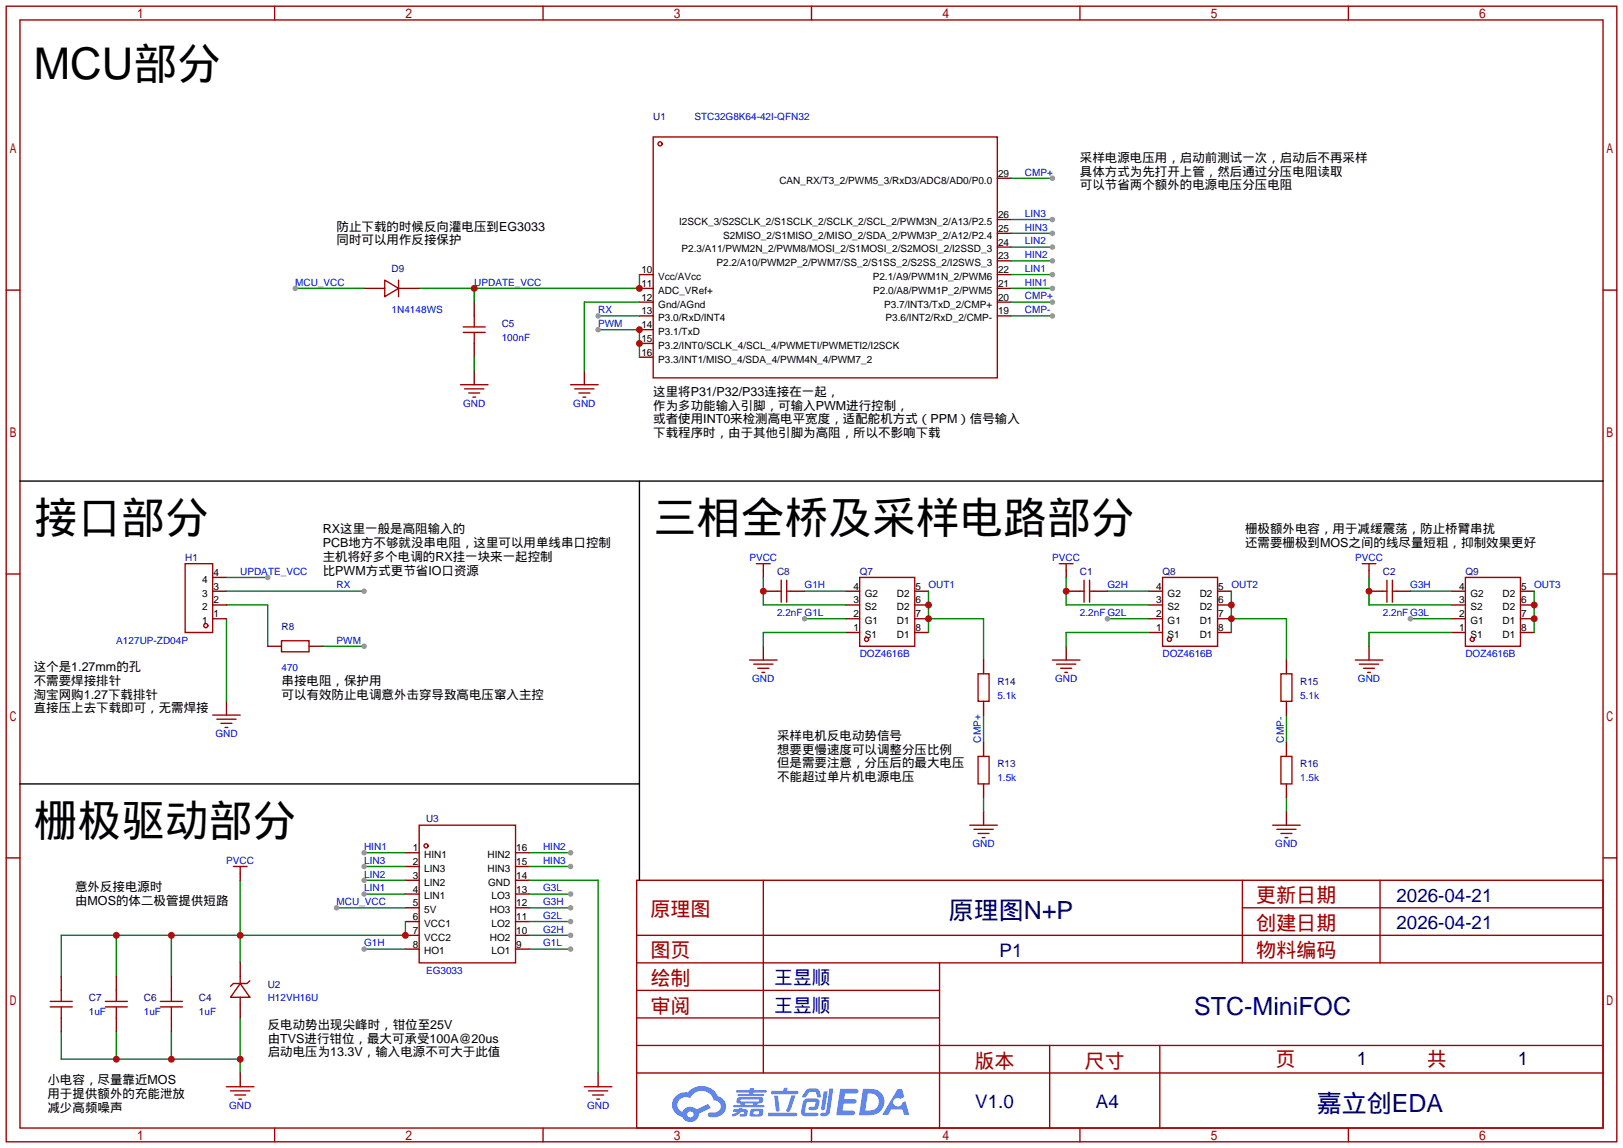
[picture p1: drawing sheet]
<svg xmlns="http://www.w3.org/2000/svg" width="299mm" height="212mm" viewBox="0 0 299 212" stroke-linecap="round" stroke-linejoin="round" font-family="sans-serif">
<g fill="none" stroke="#a10000" stroke-width=".25">
<path d="M1.1 1.1h297.2v209.6h-297.2zM3.7 3.7h292.1v204.5h-292.1zM50.7 1.1v2.6M100.2 1.1v2.6M149.7 1.1v2.6M199.3 1.1v2.6M248.8 1.1v2.6M1.1 53.5h2.6M295.8 53.5h2.5M1.1 105.9h2.6M295.8 105.9h2.5M1.1 158.3h2.6"/>
<path d="M295.8 158.3h2.5M117.5 162.4h178.3v45.8h-178.3zM117.5 177.7h178.3M117.5 172.6h178.3M140.8 162.4v35.6M173.4 177.7v30.5M229.2 162.4v15.3M229.2 167.5h66.6M254.6 162.4v15.3M117.5 182.8h55.9M117.5 198h178.3M117.5 192.9h178.3"/>
<path d="M117.5 187.8h55.9M193.7 192.9v15.3M214 192.9v15.3M50.7 208.2v2.5M100.2 208.2v2.5M149.7 208.2v2.5M199.3 208.2v2.5M248.8 208.2v2.5"/>
</g>
<g fill="#5487ff">
<path d="M155 200.9h2.2a.97 .97 0 0 1 1.2 .5 .53 .53 0 0 1-.7 .4h-1.8l-.1 1h1.9a.43 .43 0 0 1 .4 .5 .43 .43 0 0 1-.5 .4l-2-.1-.2 1.3h1.7a.45 .45 0 0 1 .6 .2 .45 .45 0 0 1-.1 .6l-3.3 .1z"/>
<path d="M165.6 201h.8l.4 1.4-.7 .4a.82 .82 0 0 0-1.1 .1 .82 .82 0 0 0 .1 1.1 .82 .82 0 0 0 1.1 0l.3-.5 .6-.3 .7 2.5h-1l-.3-1h-2.1l-.6 1h-1z"/>
<path d="M152 201.4h.7l-.5 3.2a.36 .36 0 0 1-.4 .3 .36 .36 0 0 1-.3-.4z"/>
<path d="M153 200.9h.8l-.7 4.3a1.13 1.13 0 0 1-1.7 .6l.1-.4 .8-.1 .1-.2z"/>
<path d="M148.7 201.2l.7-.3 1-.1a.77 .77 0 0 1 .8 .6l.3 .9-.1 .2h-.6l-.3-1h-1a1.3 1.3 0 0 0-.8 .9l-.6 .1-.1-.2z"/>
<path d="M148.3 203l.5-.3h1.7a.66 .66 0 0 1 .7 .9l-.1 .5a.81 .81 0 0 1-1 .8h-.6a.32 .32 0 0 1-.3-.4 .32 .32 0 0 1 .3-.3h.8l.2-.9-1.6 .1-.4 1.9h2.2a.32 .32 0 0 1 .3 .4 .32 .32 0 0 1-.4 .3h-2.2l-.5-.4-.1-.5z"/>
<path d="M141.7 205.3h5.1a.33 .33 0 0 1 .3 .4 .33 .33 0 0 1-.4 .3h-4.8l-.2-.2z"/>
<path d="M146 202.1h.7l-.9 2.9a.36 .36 0 0 1-.4 .2 .36 .36 0 0 1-.3-.3z"/>
<path d="M142.8 202.2h.7l.3 2.6a.34 .34 0 0 1-.3 .3 .34 .34 0 0 1-.3-.2z"/>
<path d="M142.4 201.3h2.1l.1-.4 .2-.2h.5l-.1 .6h1.8a.32 .32 0 0 1 .3 .3 .32 .32 0 0 1-.3 .3h-4.5l-.2-.1z"/>
<path d="M135.3 204.7h1l.1-.2h.6l-.1 .2h.9a.82 .82 0 0 1-.6 1.3h-.7v-.4l.8-.1v-.3h-.6l-.4 .4-1.1 .5-.2-.5 1-.4h-.7z"/>
<path d="M135.9 201.1h2.4l.1-.3h.7v.3h2.1l.3 .3-.3 .2h-2.2l-.1 .3h1.9l.2 .2-.2 .2h-4.6l-.1-.2v-.2h2.1v-.3h-2.2l-.2-.1z"/>
<path d="M159.2 200.9l-.7 4.9h1.7a2.47 2.47 0 0 0 2.9-1.7 2.47 2.47 0 0 0-1.5-3zM160.1 201.8a1.61 1.61 0 0 1 2.1 1.4 1.61 1.61 0 0 1-1.9 1.7h-.6z"/>
<path d="M136 202.7a.55 .55 0 0 0-.1 .7 .55 .55 0 0 0 .7 .2l.1 .3h-1.4v.4h5.5l.3-.2-.3-.2h-1.1l.1-.3a.7 .7 0 0 0 .9-.2 .7 .7 0 0 0 0-.9h-4.2zM136.6 202.9h3.4l.1 .1-.2 .2h-3.2l-.1-.1zM137.4 203.6h1.7l-.2 .3h-1.4z"/>
<path d="M138.5 204.8a1.05 1.05 0 0 0 0 1.2 2.91 2.91 0 0 0 2.1-.2 .98 .98 0 0 0 .1-1.1l-1.7-.1zM139.1 205.1h.8h.2l-.1 .3-.2 .2h-.8z"/>
<path d="M124.7 202.2a2.23 2.23 0 0 0-.6 2.3 2.23 2.23 0 0 0 1.8 1.6 1.58 1.58 0 0 0 1.8 1 1.58 1.58 0 0 0 1.2-1.6l2.2-1-.4-.8-2.1 1a1.65 1.65 0 0 0-2.7 .5 1.45 1.45 0 0 1-.8-2 1.45 1.45 0 0 1 2-.7l.3 .2a2.3 2.3 0 0 1 2.3-1.4 2.3 2.3 0 0 1 2 1.8 1.12 1.12 0 0 1 1.3 1 1.12 1.12 0 0 1-1.1 1.2h-.7a.45 .45 0 0 0-.6 .3 .45 .45 0 0 0 .4 .6 2.26 2.26 0 0 0 2.9-2.5 2.04 2.04 0 0 0-1.5-1.4 3.3 3.3 0 0 0-5.5-.7l-1.2 .1zM126.8 205.7a.6 .6 0 0 1 1.2 0 .6 .6 0 0 1-1.2 0z"/>
</g>
<g fill="none" stroke="#a10000" stroke-width=".25">
<path d="M120.5 25.3h63.5v44.4h-63.5zM87.5 58.3v2M85.5 60.3h4M85.5 61.3h4M87.5 61.3v2.1M105.3 71h5.1M106 71.8h3.6M106.8 72.5h2M107.6 73.3h.5M178.9 152.3h5.1M179.7 153h3.6M180.5 153.8h2"/>
<path d="M181.2 154.6h.5"/>
<circle cx="121.8" cy="26.5" r=".38"/>
</g>
<g fill="none" stroke="#870000" stroke-width=".25">
<path d="M184 32.9h2.6M87.5 55.8v2.5M118 50.7h2.5M118 53.2h2.5M118 55.8h2.5M118 58.3h2.5M184 50.7h2.6M184 53.2h2.6M184 55.8h2.6M184 58.3h2.6M184 48.1h2.6M184 45.6h2.6"/>
<path d="M184 43.1h2.6M184 40.5h2.6M87.5 63.4v2.5M107.8 68.5v2.5M118 60.8h2.5M118 63.4h2.5M118 65.9h2.5M181.5 149.7v2.6"/>
</g>
<path d="M118 55.8h-10.2v12.7M186.6 53.2h7.6M181.5 132v5M181.5 147.2v2.5" fill="none" stroke="#008700" stroke-width=".25"/>
<circle cx="194.2" cy="53.2" r=".51" fill="#999"/>
<path d="M186.6 48.1h7.6" fill="none" stroke="#008700" stroke-width=".25"/>
<circle cx="194.2" cy="48.1" r=".51" fill="#999"/>
<path d="M186.6 43.1h7.6" fill="none" stroke="#008700" stroke-width=".25"/>
<circle cx="194.2" cy="43.1" r=".51" fill="#999"/>
<path d="M186.6 50.7h7.6" fill="none" stroke="#008700" stroke-width=".25"/>
<circle cx="194.2" cy="50.7" r=".51" fill="#999"/>
<path d="M186.6 45.6h7.6" fill="none" stroke="#008700" stroke-width=".25"/>
<circle cx="194.2" cy="45.6" r=".51" fill="#999"/>
<path d="M186.6 40.5h7.6" fill="none" stroke="#008700" stroke-width=".25"/>
<circle cx="194.2" cy="40.5" r=".51" fill="#999"/>
<path d="M186.6 55.8h7.6" fill="none" stroke="#008700" stroke-width=".25"/>
<circle cx="194.2" cy="55.8" r=".51" fill="#999"/>
<path d="M186.6 58.3h7.6" fill="none" stroke="#008700" stroke-width=".25"/>
<circle cx="194.2" cy="58.3" r=".51" fill="#999"/>
<path d="M186.6 32.9h7.6" fill="none" stroke="#008700" stroke-width=".25"/>
<circle cx="194.2" cy="32.9" r=".51" fill="#999"/>
<path d="M41.8 129.4v2.6" fill="none" stroke="#870000" stroke-width=".25"/>
<path d="M39.2 132h5.1M40 132.7h3.6M40.8 133.5h2M41.5 134.2h.5" fill="none" stroke="#a10000" stroke-width=".25"/>
<path d="M110.4 58.3h7.6M41.8 114.2v15.2M41.8 111.6h7.6v7.7" fill="none" stroke="#008700" stroke-width=".25"/>
<circle cx="110.4" cy="58.3" r=".51" fill="#999"/>
<path d="M110.4 60.8h7.6v5.1" fill="none" stroke="#008700" stroke-width=".25"/>
<g fill="#c00">
<circle cx="118" cy="60.8" r=".63"/>
<circle cx="118" cy="63.4" r=".63"/>
</g>
<circle cx="110.4" cy="60.8" r=".51" fill="#999"/>
<g fill="none" stroke="#a10000" stroke-width=".25">
<path d="M34.2 104h5v12.7h-5zM51.9 118.2h5.1v2.1h-5.1z"/>
<circle cx="38" cy="115.4" r=".38"/>
</g>
<path d="M39.2 114.2h2.6M39.2 111.6h2.6M39.2 109.1h2.6M39.2 106.6h2.6M49.4 119.3h2.5M57 119.3h2.6" fill="none" stroke="#870000" stroke-width=".25"/>
<path d="M41.8 109.1h25.4" fill="none" stroke="#008700" stroke-width=".25"/>
<circle cx="67.2" cy="109.1" r=".51" fill="#999"/>
<path d="M59.6 119.3h7.6" fill="none" stroke="#008700" stroke-width=".25"/>
<circle cx="67.2" cy="119.3" r=".51" fill="#999"/>
<g fill="none" stroke="#a10000" stroke-width=".25">
<path d="M158.6 106.6h10.2v12.7h-10.2zM138.3 121.8h5.1M139.1 122.6h3.5M139.8 123.3h2.1M140.6 124.1h.5M77.3 152.3h17.8v25.4h-17.8z"/>
<circle cx="159.9" cy="118" r=".38"/>
<circle cx="78.6" cy="156.1" r=".38"/>
</g>
<g fill="none" stroke="#870000" stroke-width=".25">
<path d="M140.8 119.3v2.5M156.1 116.7h2.5M156.1 114.2h2.5M156.1 111.6h2.5M156.1 109.1h2.5M168.8 116.7h2.5M168.8 114.2h2.5M168.8 111.6h2.5M168.8 109.1h2.5M74.8 157.4h2.5M74.8 159.9h2.5M95.1 157.4h2.6"/>
<path d="M95.1 159.9h2.6M74.8 162.4h2.5M74.8 165h2.5M74.8 167.5h2.5M74.8 170.1h2.5M74.8 172.6h2.5M74.8 175.1h2.5M95.1 162.4h2.6M95.1 165h2.6M95.1 167.5h2.6M95.1 170.1h2.6M95.1 172.6h2.6"/>
<path d="M95.1 175.1h2.6"/>
</g>
<path d="M148.5 114.2h7.6M156.1 116.7h-15.3v2.6" fill="none" stroke="#008700" stroke-width=".25"/>
<circle cx="148.5" cy="114.2" r=".51" fill="#999"/>
<path d="M148.5 109.1h7.6M171.3 114.2h10.2v7.6M171.3 109.1v7.6" fill="none" stroke="#008700" stroke-width=".25"/>
<g fill="#c00">
<circle cx="171.3" cy="114.2" r=".63"/>
<circle cx="171.3" cy="111.6" r=".63"/>
</g>
<path d="M140.8 105.3v1.3M196.7 119.3v2.5M212 116.7h2.5M212 114.2h2.5M212 111.6h2.5M212 109.1h2.5M224.7 116.7h2.5M224.7 114.2h2.5M224.7 111.6h2.5M224.7 109.1h2.5M237.4 149.7v2.6" fill="none" stroke="#870000" stroke-width=".25"/>
<g fill="none" stroke="#a10000" stroke-width=".25">
<path d="M139.6 104h2.5M140.8 104v1.3M214.5 106.6h10.2v12.7h-10.2zM194.2 121.8h5.1M194.9 122.6h3.6M195.7 123.3h2M196.5 124.1h.5M234.8 152.3h5.1M235.6 153h3.5M236.3 153.8h2.1M237.1 154.6h.5"/>
<circle cx="215.8" cy="118" r=".38"/>
</g>
<path d="M140.8 106.6v5h15.3M204.3 114.2h7.7M212 116.7h-15.3v2.6M237.4 132v5M237.4 147.2v2.5" fill="none" stroke="#008700" stroke-width=".25"/>
<circle cx="204.3" cy="114.2" r=".51" fill="#999"/>
<path d="M204.3 109.1h7.7M227.2 114.2h10.2v7.6M227.2 109.1v7.6" fill="none" stroke="#008700" stroke-width=".25"/>
<g fill="#c00">
<circle cx="227.2" cy="114.2" r=".63"/>
<circle cx="227.2" cy="111.6" r=".63"/>
</g>
<path d="M196.7 105.3v1.3M252.6 119.3v2.5M267.8 116.7h2.6M267.8 114.2h2.6M267.8 111.6h2.6M267.8 109.1h2.6M280.5 116.7h2.6M280.5 114.2h2.6M280.5 111.6h2.6M280.5 109.1h2.6" fill="none" stroke="#870000" stroke-width=".25"/>
<g fill="none" stroke="#a10000" stroke-width=".25">
<path d="M195.5 104h2.5M196.7 104v1.3M270.4 106.6h10.1v12.7h-10.1zM250.1 121.8h5M250.8 122.6h3.6M251.6 123.3h2M252.3 124.1h.6"/>
<circle cx="271.7" cy="118" r=".38"/>
</g>
<path d="M196.7 106.6v5h15.3M260.2 114.2h7.6M267.8 116.7h-15.2v2.6" fill="none" stroke="#008700" stroke-width=".25"/>
<circle cx="260.2" cy="114.2" r=".51" fill="#999"/>
<path d="M260.2 109.1h7.6M283.1 109.1v7.6" fill="none" stroke="#008700" stroke-width=".25"/>
<g fill="#c00">
<circle cx="283.1" cy="114.2" r=".63"/>
<circle cx="283.1" cy="111.6" r=".63"/>
</g>
<path d="M252.6 105.3v1.3" fill="none" stroke="#870000" stroke-width=".25"/>
<path d="M251.3 104h2.6M252.6 104v1.3" fill="none" stroke="#a10000" stroke-width=".25"/>
<path d="M252.6 106.6v5h15.2M21.5 172.6v7.6M31.6 172.6v7.6M44.3 162.4v15.3M74.8 170.1v2.5h-63.5v7.6" fill="none" stroke="#008700" stroke-width=".25"/>
<g fill="#c00">
<circle cx="44.3" cy="172.6" r=".63"/>
<circle cx="74.8" cy="172.6" r=".63"/>
<circle cx="31.6" cy="172.6" r=".63"/>
<circle cx="21.5" cy="172.6" r=".63"/>
</g>
<path d="M11.3 190.4v5.1h33M21.5 190.4v5.1M31.6 190.4v5.1M44.3 187.8v10.2" fill="none" stroke="#008700" stroke-width=".25"/>
<g fill="#c00">
<circle cx="44.3" cy="195.5" r=".63"/>
<circle cx="31.6" cy="195.5" r=".63"/>
<circle cx="21.5" cy="195.5" r=".63"/>
</g>
<path d="M44.3 161.2v1.2M44.3 198v2.5M110.4 198v2.5" fill="none" stroke="#870000" stroke-width=".25"/>
<path d="M43.1 159.9h2.5M44.3 159.9v1.3M41.8 200.5h5.1M42.5 201.3h3.6M43.3 202.1h2M44.1 202.8h.5M107.8 200.5h5.1M108.6 201.3h3.5M109.3 202.1h2.1M110.1 202.8h.5" fill="none" stroke="#a10000" stroke-width=".25"/>
<path d="M62.1 167.5h12.7M97.7 162.4h12.7v35.6" fill="none" stroke="#008700" stroke-width=".25"/>
<circle cx="62.1" cy="167.5" r=".51" fill="#999"/>
<path d="M87.5 53.2v2.6M118 50.7v2.5h-40.7" fill="none" stroke="#008700" stroke-width=".25"/>
<g fill="#c00">
<circle cx="87.5" cy="53.2" r=".63"/>
<circle cx="118" cy="53.2" r=".63"/>
</g>
<path d="M71 51.7l2.5 1.5-2.5 1.5zM73.5 51.7v3" fill="none" stroke="#a10000" stroke-width=".25"/>
<path d="M67.2 53.2h3.8M73.5 53.2h3.8" fill="none" stroke="#870000" stroke-width=".25"/>
<path d="M54.5 53.2h12.7" fill="none" stroke="#008700" stroke-width=".25"/>
<circle cx="54.5" cy="53.2" r=".51" fill="#999"/>
<path d="M87.5 68.5v2.5" fill="none" stroke="#870000" stroke-width=".25"/>
<path d="M85 71h5M85.7 71.8h3.6M86.5 72.5h2M87.2 73.3h.6" fill="none" stroke="#a10000" stroke-width=".25"/>
<path d="M87.5 65.9v2.6M41.8 106.6h7.6" fill="none" stroke="#008700" stroke-width=".25"/>
<circle cx="49.4" cy="106.6" r=".51" fill="#999"/>
<path d="M97.7 165h7.6" fill="none" stroke="#008700" stroke-width=".25"/>
<circle cx="105.3" cy="165" r=".51" fill="#999"/>
<path d="M97.7 175.1h7.6" fill="none" stroke="#008700" stroke-width=".25"/>
<circle cx="105.3" cy="175.1" r=".51" fill="#999"/>
<path d="M97.7 170.1h7.6" fill="none" stroke="#008700" stroke-width=".25"/>
<circle cx="105.3" cy="170.1" r=".51" fill="#999"/>
<path d="M97.7 167.5h7.6" fill="none" stroke="#008700" stroke-width=".25"/>
<circle cx="105.3" cy="167.5" r=".51" fill="#999"/>
<path d="M97.7 172.6h7.6" fill="none" stroke="#008700" stroke-width=".25"/>
<circle cx="105.3" cy="172.6" r=".51" fill="#999"/>
<path d="M67.2 175.1h7.6" fill="none" stroke="#008700" stroke-width=".25"/>
<circle cx="67.2" cy="175.1" r=".51" fill="#999"/>
<path d="M67.2 157.4h7.6" fill="none" stroke="#008700" stroke-width=".25"/>
<circle cx="67.2" cy="157.4" r=".51" fill="#999"/>
<path d="M67.2 159.9h7.6" fill="none" stroke="#008700" stroke-width=".25"/>
<circle cx="67.2" cy="159.9" r=".51" fill="#999"/>
<path d="M67.2 162.4h7.6" fill="none" stroke="#008700" stroke-width=".25"/>
<circle cx="67.2" cy="162.4" r=".51" fill="#999"/>
<path d="M67.2 165h7.6" fill="none" stroke="#008700" stroke-width=".25"/>
<circle cx="67.2" cy="165" r=".51" fill="#999"/>
<path d="M97.7 157.4h7.6" fill="none" stroke="#008700" stroke-width=".25"/>
<circle cx="105.3" cy="157.4" r=".51" fill="#999"/>
<path d="M97.7 159.9h7.6" fill="none" stroke="#008700" stroke-width=".25"/>
<circle cx="105.3" cy="159.9" r=".51" fill="#999"/>
<g fill="none" stroke="#870000" stroke-width=".25">
<path d="M252.6 109.1h2.5M181.5 121.8v2.5M181.5 129.4v2.6M181.5 137v2.6M237.4 121.8v2.5M237.4 129.4v2.6M237.4 137v2.6M181.5 144.7v2.5M237.4 144.7v2.5M44.3 177.7v2.5M11.3 180.2v2.6M11.3 187.8v2.6"/>
<path d="M21.5 180.2v2.6M21.5 187.8v2.6M31.6 180.2v2.6M31.6 187.8v2.6M44.3 185.3v2.5"/>
</g>
<g fill="none" stroke="#a10000" stroke-width=".25">
<path d="M255.9 107.1v4M256.9 107.1v4M180.5 139.6h2v5.1h-2zM180.5 124.3h2v5.1h-2zM236.3 124.3h2.1v5.1h-2.1zM236.3 139.6h2.1v5.1h-2.1zM9.3 185.8h4M9.3 184.8h4M11.3 182.8v2M11.3 185.8v2M19.4 185.8h4.1M19.4 184.8h4.1"/>
<path d="M21.5 182.8v2M21.5 185.8v2M29.6 185.8h4.1M29.6 184.8h4.1M31.6 182.8v2M31.6 185.8v2M44.3 181.5l1.8 2.5h-3.6zM44.3 180.2v1.3M44.3 184v1.3M46.1 181l-.5 .5h-2.5l-.6 .5"/>
</g>
<path d="M3.7 88.8h292.1M118 88.8v73.6M3.7 144.7h114.3" fill="none" stroke="#000" stroke-width=".25"/>
<circle cx="252.6" cy="109.1" r=".63" fill="#c00"/>
<path d="M196.7 109.1h2.6M257.7 109.1h2.5" fill="none" stroke="#870000" stroke-width=".25"/>
<path d="M200 107.1v4M201 107.1v4M255.1 109.1h.8M256.9 109.1h.8" fill="none" stroke="#a10000" stroke-width=".25"/>
<circle cx="196.7" cy="109.1" r=".63" fill="#c00"/>
<path d="M140.8 109.1h2.6M201.8 109.1h2.5" fill="none" stroke="#870000" stroke-width=".25"/>
<path d="M144.1 107.1v4M145.2 107.1v4M199.3 109.1h.7M201 109.1h.8" fill="none" stroke="#a10000" stroke-width=".25"/>
<circle cx="140.8" cy="109.1" r=".63" fill="#c00"/>
<path d="M145.9 109.1h2.6" fill="none" stroke="#870000" stroke-width=".25"/>
<path d="M143.4 109.1h.7M145.2 109.1h.7" fill="none" stroke="#a10000" stroke-width=".25"/>
<g font-size="8.1">
<text x="6.2" y="14.6">MCU部分</text>
<text x="6.2" y="98.4">接口部分</text>
<text x="120.5" y="98.4">三相全桥及采样电路部分</text>
<text x="6.2" y="154.3">栅极驱动部分</text>
</g>
<g font-size="4.6" fill="#000080">
<text x="175.1" y="169.5">原理图N+P</text>
<text x="220.3" y="187.3">STC-MiniFOC</text>
<text x="243" y="205.1">嘉立创EDA</text>
</g>
<g font-size="3.7" fill="#a00000">
<text x="231.8" y="166.5">更新日期</text>
<text x="120" y="169.1">原理图</text>
<text x="231.8" y="171.6">创建日期</text>
<text x="120" y="176.7">图页</text>
<text x="231.8" y="176.7">物料编码</text>
<text x="120" y="181.8">绘制</text>
<text x="120" y="186.8">审阅</text>
<text x="179.8" y="197">版本</text>
<text x="200.1" y="197">尺寸</text>
<text x="235.3" y="196.7">页</text>
<text x="263.3" y="196.7">共</text>
</g>
<g font-size="3.5" fill="#000080">
<text x="257.7" y="166.4">2026-04-21</text>
<text x="257.7" y="171.4">2026-04-21</text>
<text x="184.4" y="176.5">P1</text>
<text x="142.9" y="181.6">王昱顺</text>
<text x="142.9" y="186.7">王昱顺</text>
<text x="250.4" y="196.6">1</text>
<text x="280.1" y="196.6">1</text>
<text x="180" y="204.5">V1.0</text>
<text x="202.2" y="204.5">A4</text>
</g>
<g font-size="2.3">
<text x="199.3" y="29.8">采样电源电压用，启动前测试一次，启动后不再采样</text>
<text x="199.3" y="32.4">具体方式为先打开上管，然后通过分压电阻读取</text>
<text x="199.3" y="34.9">可以节省两个额外的电源电压分压电阻</text>
<text x="62.1" y="42.5">防止下载的时候反向灌电压到EG3033</text>
<text x="62.1" y="45.1">同时可以用作反接保护</text>
<text x="120.5" y="73">这里将P31/P32/P33连接在一起，</text>
<text x="120.5" y="75.6">作为多功能输入引脚，可输入PWM进行控制，</text>
<text x="120.5" y="78.1">或者使用INT0来检测高电平宽度，适配舵机方式（PPM）信号输入</text>
<text x="120.5" y="80.6">下载程序时，由于其他引脚为高阻，所以不影响下载</text>
<text x="59.6" y="98.4">RX这里一般是高阻输入的</text>
<text x="59.6" y="101">PCB地方不够就没串电阻，这里可以用单线串口控制</text>
<text x="229.7" y="98.4">栅极额外电容，用于减缓震荡，防止桥臂串扰</text>
<text x="229.7" y="101">还需要栅极到MOS之间的线尽量短粗，抑制效果更好</text>
<text x="59.6" y="103.5">主机将好多个电调的RX挂一块来一起控制</text>
<text x="59.6" y="106">比PWM方式更节省IO口资源</text>
<text x="6.2" y="123.8">这个是1.27mm的孔</text>
<text x="6.2" y="126.4">不需要焊接排针</text>
<text x="6.2" y="128.9">淘宝网购1.27下载排针</text>
<text x="6.2" y="131.4">直接压上去下载即可，无需焊接</text>
<text x="51.9" y="126.4">串接电阻，保护用</text>
<text x="51.9" y="128.9">可以有效防止电调意外击穿导致高电压窜入主控</text>
<text x="143.4" y="136.5">采样电机反电动势信号</text>
<text x="143.4" y="139.1">想要更慢速度可以调整分压比例</text>
<text x="143.4" y="141.6">但是需要注意，分压后的最大电压</text>
<text x="143.4" y="144.1">不能超过单片机电源电压</text>
<text x="13.8" y="164.5">意外反接电源时</text>
<text x="13.8" y="167">由MOS的体二极管提供短路</text>
<text x="49.4" y="189.9">反电动势出现尖峰时，钳位至25V</text>
<text x="49.4" y="192.4">由TVS进行钳位，最大可承受100A@20us</text>
<text x="49.4" y="194.9">启动电压为13.3V，输入电源不可大于此值</text>
<text x="8.8" y="200">小电容，尽量靠近MOS</text>
<text x="8.8" y="202.6">用于提供额外的充能泄放</text>
<text x="8.8" y="205.1">减少高频噪声</text>
</g>
<g font-size="1.8" fill="#000080">
<text x="120.5" y="22.2">U1</text>
<text x="72.3" y="50.2">D9</text>
<text x="92.6" y="60.3">C5</text>
<text x="34.2" y="103.5">H1</text>
<text x="143.4" y="106">C8</text>
<text x="158.6" y="106">Q7</text>
<text x="199.3" y="106">C1</text>
<text x="214.5" y="106">Q8</text>
<text x="255.1" y="106">C2</text>
<text x="270.4" y="106">Q9</text>
<text x="51.9" y="116.2">R8</text>
<text x="184" y="126.4">R14</text>
<text x="239.9" y="126.4">R15</text>
<text x="184" y="141.6">R13</text>
<text x="239.9" y="141.6">R16</text>
<text x="78.6" y="151.8">U3</text>
<text x="16.4" y="184.8">C7</text>
<text x="26.5" y="184.8">C6</text>
<text x="36.7" y="184.8">C4</text>
<text x="49.4" y="182.2">U2</text>
</g>
<g font-size="1.8" fill="#00f">
<text x="128.1" y="22.2">STC32G8K64-42I-QFN32</text>
<text x="189.1" y="32.4">CMP+</text>
<text x="189.1" y="40">LIN3</text>
<text x="189.1" y="47.6">HIN2</text>
<text x="189.1" y="42.5">HIN3</text>
<text x="189.1" y="45.1">LIN2</text>
<text x="54.5" y="52.7">MCU_VCC</text>
<text x="87.5" y="52.7">UPDATE_VCC</text>
<text x="189.1" y="52.7">HIN1</text>
<text x="189.1" y="50.2">LIN1</text>
<text x="72.3" y="57.8">1N4148WS</text>
<text x="110.4" y="57.8">RX</text>
<text x="189.1" y="55.2">CMP+</text>
<text x="189.1" y="57.8">CMP-</text>
<text x="92.6" y="62.9">100nF</text>
<text x="110.4" y="60.3">PWM</text>
<text x="85.5" y="75.1">GND</text>
<text x="105.8" y="75.1">GND</text>
<text x="44.3" y="106">UPDATE_VCC</text>
<text x="138.3" y="103.5">PVCC</text>
<text x="194.2" y="103.5">PVCC</text>
<text x="250" y="103.5">PVCC</text>
<text x="62.1" y="108.6">RX</text>
<text x="143.4" y="113.7">2.2nF G1L</text>
<text x="148.5" y="108.6">G1H</text>
<text x="171.3" y="108.6">OUT1</text>
<text x="199.3" y="113.7">2.2nF G2L</text>
<text x="204.3" y="108.6">G2H</text>
<text x="227.2" y="108.6">OUT2</text>
<text x="255.1" y="113.7">2.2nF G3L</text>
<text x="260.2" y="108.6">G3H</text>
<text x="283.1" y="108.6">OUT3</text>
<text x="21.5" y="118.7">A127UP-ZD04P</text>
<text x="62.1" y="118.7">PWM</text>
<text x="51.9" y="123.8">470</text>
<text x="138.8" y="125.9">GND</text>
<text x="158.6" y="121.3">DOZ4616B</text>
<text x="194.7" y="125.9">GND</text>
<text x="214.5" y="121.3">DOZ4616B</text>
<text x="250.6" y="125.9">GND</text>
<text x="270.4" y="121.3">DOZ4616B</text>
<text x="184" y="128.9">5.1k</text>
<text x="239.9" y="128.9">5.1k</text>
<text x="39.7" y="136">GND</text>
<text x="181" y="137" transform="rotate(-90 181 137)">CMP+</text>
<text x="236.9" y="137" transform="rotate(-90 236.9 137)">CMP-</text>
<text x="184" y="144.1">1.5k</text>
<text x="239.9" y="144.1">1.5k</text>
<text x="41.8" y="159.4">PVCC</text>
<text x="67.2" y="156.8">HIN1</text>
<text x="67.2" y="159.4">LIN3</text>
<text x="67.2" y="161.9">LIN2</text>
<text x="100.2" y="156.8">HIN2</text>
<text x="100.2" y="159.4">HIN3</text>
<text x="179.4" y="156.3">GND</text>
<text x="235.3" y="156.3">GND</text>
<text x="62.1" y="167">MCU_VCC</text>
<text x="67.2" y="164.5">LIN1</text>
<text x="100.2" y="164.5">G3L</text>
<text x="100.2" y="167">G3H</text>
<text x="100.2" y="169.5">G2L</text>
<text x="100.2" y="172.1">G2H</text>
<text x="67.2" y="174.6">G1H</text>
<text x="78.6" y="179.7">EG3033</text>
<text x="100.2" y="174.6">G1L</text>
<text x="49.4" y="184.8">H12VH16U</text>
<text x="16.4" y="187.3">1uF</text>
<text x="26.5" y="187.3">1uF</text>
<text x="36.7" y="187.3">1uF</text>
<text x="42.3" y="204.6">GND</text>
<text x="108.3" y="204.6">GND</text>
</g>
<g font-size="1.8">
<text x="143.8" y="33.9">CAN_RX/T3_2/PWM5_3/RxD3/ADC8/AD0/P0.0</text>
<text x="184.1" y="32.6">29</text>
<text x="125.3" y="41.5">I2SCK_3/S2SCLK_2/S1SCLK_2/SCLK_2/SCL_2/PWM3N_2/A13/P2.5</text>
<text x="184.1" y="40.2">26</text>
<text x="125.7" y="46.6">P2.3/A11/PWM2N_2/PWM8/MOSI_2/S1MOSI_2/S2MOSI_2/I2SSD_3</text>
<text x="133.4" y="44">S2MISO_2/S1MISO_2/MISO_2/SDA_2/PWM3P_2/A12/P2.4</text>
<text x="184.1" y="47.9">23</text>
<text x="184.1" y="45.3">24</text>
<text x="184.1" y="42.8">25</text>
<text x="118.3" y="50.4">10</text>
<text x="118.3" y="52.9">11</text>
<text x="121.5" y="51.7">Vcc/AVcc</text>
<text x="132.2" y="49.1">P2.2/A10/PWM2P_2/PWM7/SS_2/S1SS_2/S2SS_2/I2SWS_3</text>
<text x="161" y="51.7">P2.1/A9/PWM1N_2/PWM6</text>
<text x="184.1" y="52.9">21</text>
<text x="184.1" y="50.4">22</text>
<text x="118.3" y="55.5">12</text>
<text x="118.3" y="58">13</text>
<text x="121.5" y="54.2">ADC_VRef+</text>
<text x="121.5" y="56.7">Gnd/AGnd</text>
<text x="121.5" y="59.3">P3.0/RxD/INT4</text>
<text x="161.1" y="54.2">P2.0/A8/PWM1P_2/PWM5</text>
<text x="163.1" y="56.7">P3.7/INT3/TxD_2/CMP+</text>
<text x="163.4" y="59.3">P3.6/INT2/RxD_2/CMP-</text>
<text x="184.1" y="58">19</text>
<text x="184.1" y="55.5">20</text>
<text x="118.3" y="60.6">14</text>
<text x="118.3" y="63.1">15</text>
<text x="118.3" y="65.6">16</text>
<text x="121.5" y="61.8">P3.1/TxD</text>
<text x="121.5" y="64.4">P3.2/INT0/SCLK_4/SCL_4/PWMETI/PWMETI2/I2SCK</text>
<text x="121.5" y="66.9">P3.3/INT1/MISO_4/SDA_4/PWM4N_4/PWM7_2</text>
<text x="37.3" y="107.5">4</text>
<text x="39.4" y="106.3">4</text>
<text x="37.3" y="112.6">2</text>
<text x="37.3" y="110.1">3</text>
<text x="39.4" y="113.9">1</text>
<text x="39.4" y="111.4">2</text>
<text x="39.4" y="108.8">3</text>
<text x="157.5" y="108.8">4</text>
<text x="157.5" y="111.4">3</text>
<text x="157.5" y="113.9">2</text>
<text x="159.6" y="110.1">G2</text>
<text x="159.6" y="112.6">S2</text>
<text x="165.5" y="112.6">D2</text>
<text x="165.5" y="110.1">D2</text>
<text x="168.9" y="113.9">7</text>
<text x="168.9" y="111.4">6</text>
<text x="168.9" y="108.8">5</text>
<text x="213.3" y="108.8">4</text>
<text x="213.3" y="111.4">3</text>
<text x="213.3" y="113.9">2</text>
<text x="215.4" y="110.1">G2</text>
<text x="215.4" y="112.6">S2</text>
<text x="221.4" y="112.6">D2</text>
<text x="221.4" y="110.1">D2</text>
<text x="224.8" y="113.9">7</text>
<text x="224.8" y="111.4">6</text>
<text x="224.8" y="108.8">5</text>
<text x="269.2" y="108.8">4</text>
<text x="269.2" y="111.4">3</text>
<text x="269.2" y="113.9">2</text>
<text x="271.3" y="110.1">G2</text>
<text x="271.3" y="112.6">S2</text>
<text x="277.2" y="112.6">D2</text>
<text x="277.2" y="110.1">D2</text>
<text x="280.7" y="113.9">7</text>
<text x="280.7" y="111.4">6</text>
<text x="280.7" y="108.8">5</text>
<text x="37.3" y="115.2">1</text>
<text x="157.5" y="116.4">1</text>
<text x="159.6" y="115.2">G1</text>
<text x="159.6" y="117.7">S1</text>
<text x="165.5" y="117.7">D1</text>
<text x="165.5" y="115.2">D1</text>
<text x="168.9" y="116.4">8</text>
<text x="213.3" y="116.4">1</text>
<text x="215.4" y="115.2">G1</text>
<text x="215.4" y="117.7">S1</text>
<text x="221.4" y="117.7">D1</text>
<text x="221.4" y="115.2">D1</text>
<text x="224.8" y="116.4">8</text>
<text x="269.2" y="116.4">1</text>
<text x="271.3" y="115.2">G1</text>
<text x="271.3" y="117.7">S1</text>
<text x="277.2" y="117.7">D1</text>
<text x="277.2" y="115.2">D1</text>
<text x="280.7" y="116.4">8</text>
<text x="76.2" y="157.1">1</text>
<text x="76.2" y="159.6">2</text>
<text x="78.3" y="158.3">HIN1</text>
<text x="78.3" y="160.9">LIN3</text>
<text x="90" y="160.9">HIN3</text>
<text x="90" y="158.3">HIN2</text>
<text x="95.2" y="159.6">15</text>
<text x="95.2" y="157.1">16</text>
<text x="76.2" y="162.2">3</text>
<text x="76.2" y="164.7">4</text>
<text x="76.2" y="167.2">5</text>
<text x="78.3" y="163.4">LIN2</text>
<text x="78.3" y="166">LIN1</text>
<text x="90.1" y="163.4">GND</text>
<text x="90.7" y="166">LO3</text>
<text x="95.2" y="167.2">12</text>
<text x="95.2" y="164.7">13</text>
<text x="95.2" y="162.2">14</text>
<text x="76.2" y="169.8">6</text>
<text x="76.2" y="172.3">7</text>
<text x="78.3" y="168.5">5V</text>
<text x="78.3" y="171">VCC1</text>
<text x="78.3" y="173.6">VCC2</text>
<text x="90.4" y="173.6">HO2</text>
<text x="90.4" y="168.5">HO3</text>
<text x="90.7" y="171">LO2</text>
<text x="95.2" y="172.3">10</text>
<text x="95.2" y="169.8">11</text>
<text x="76.2" y="174.9">8</text>
<text x="78.3" y="176.1">HO1</text>
<text x="90.7" y="176.1">LO1</text>
<text x="95.2" y="174.9">9</text>
</g>
</svg>
